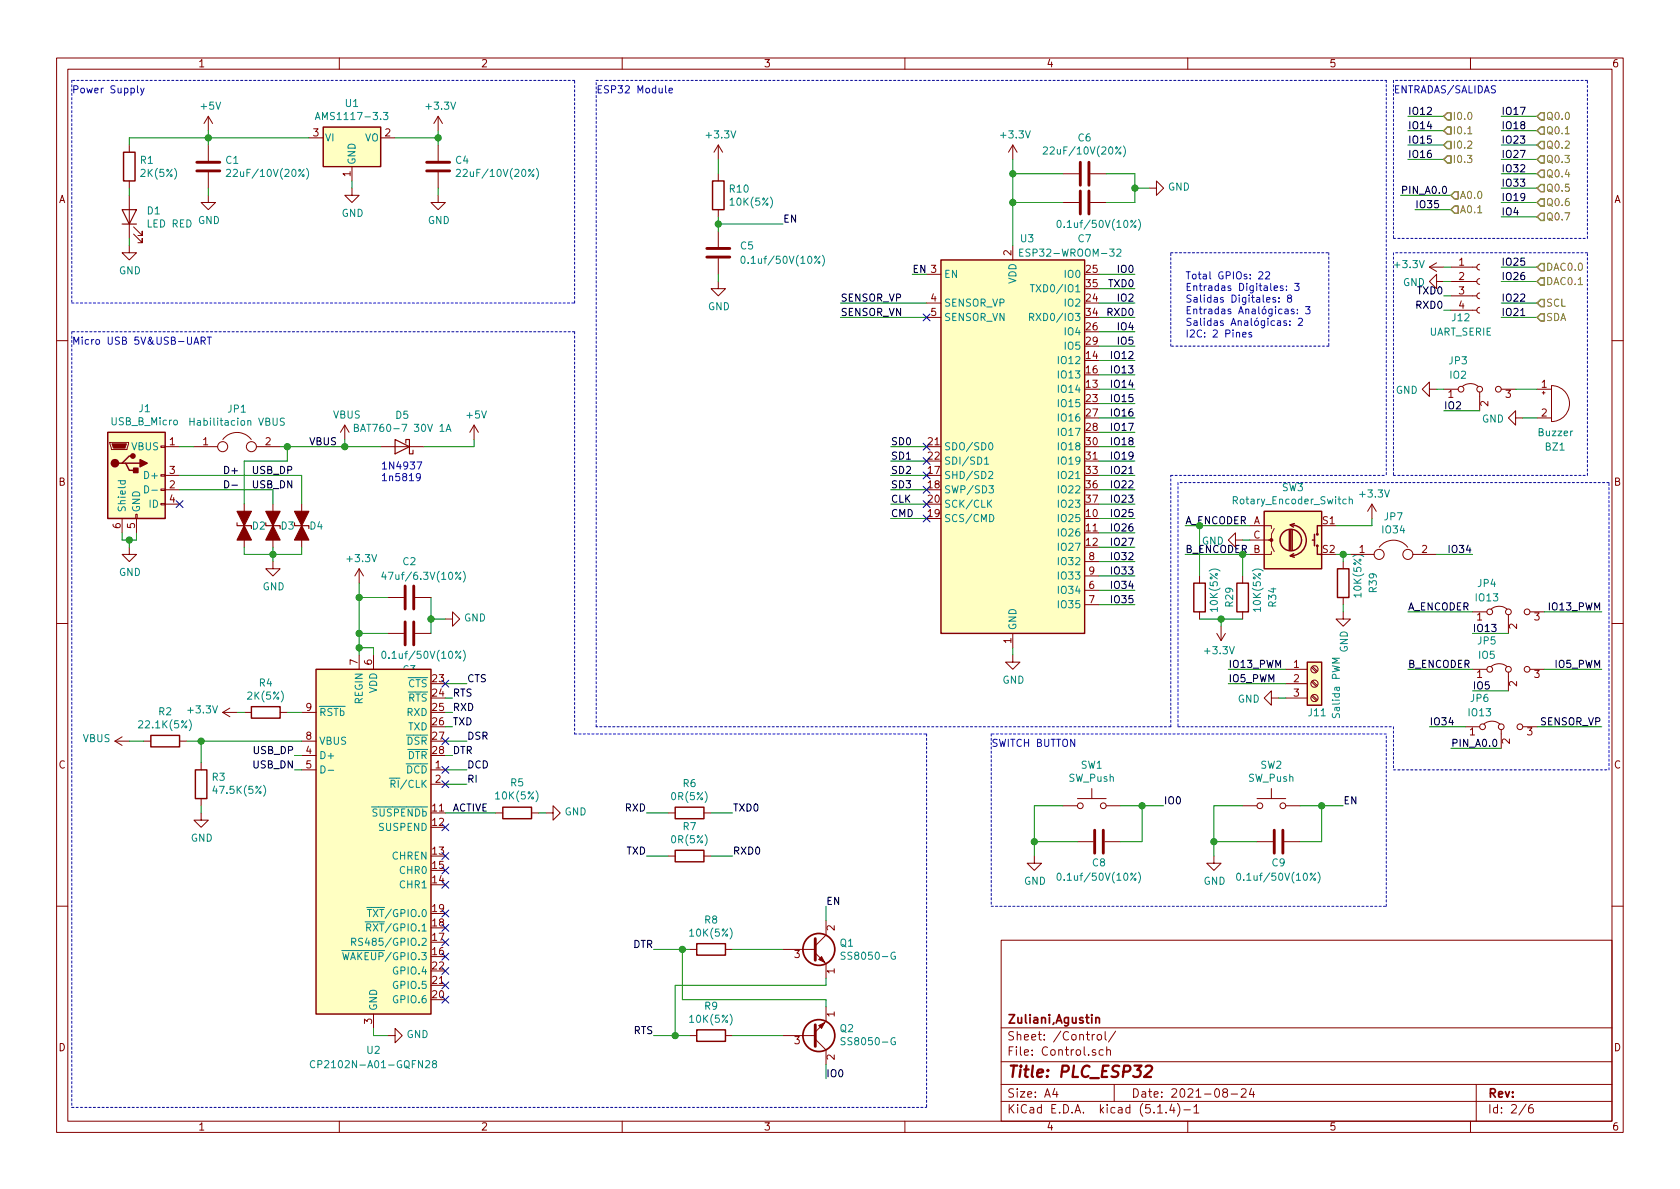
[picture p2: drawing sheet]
<svg xmlns="http://www.w3.org/2000/svg" width="297mm" height="210mm" viewBox="0 0 297 210" stroke-linecap="round" stroke-linejoin="round" font-family="sans-serif">
<g fill="none" stroke="#840000" stroke-width=".18">
<path d="M10 10.3h277v189.9h-277zM12 12.2h273v186.1h-273zM60 10.3v1.9M110 10.3v1.9M160 10.3v1.9M210 10.3v1.9M260 10.3v1.9M22.9 25.6v1.3M22.9 32v1.3M22.9 34.5v7.7M36.8 34.5v1.3h1.3l-1.3 1.3-1.2-1.3h1.2M36.8 20.6v2.5"/>
<path d="M36.8 25.6v2.8M36.8 30.5v2.8M36.8 20.6l-.7 1.2M36.8 20.6l.8 1.2M54.6 24.4h2.5M62.2 33.3v1.2h1.3l-1.3 1.3-1.2-1.3h1.2M62.2 29.5v2.5M67.3 24.4h2.5M77.5 34.5v1.3h1.2l-1.2 1.3-1.3-1.3h1.3M77.5 20.6l-.8 1.2M77.5 20.6v2.5M77.5 25.6v2.8"/>
<path d="M77.5 30.5v2.8M77.5 20.6l.7 1.2M127 25.6l-.8 1.3M127 25.6v2.6M127 30.7v1.3M127 37.1v1.2M127 25.6l.8 1.3M179.1 25.6l-.8 1.3M179.1 25.6v2.6M179.1 25.6l.7 1.3M188 30.7h2.8M188 35.8h2.8"/>
<path d="M192.8 30.7h2.8M192.8 35.8h2.8M203.2 33.3h1.3v-1.3l1.2 1.3-1.2 1.2v-1.2M22.9 43.4v1.3h1.2l-1.2 1.3-1.3-1.3h1.3M23.6 41.4l1.5 1.5v-.7v.7h-.7M23.6 40.1l1.5 1.6v-.8v.8h-.7M127 49.8v1.2h1.3l-1.3 1.3-1.3-1.3h1.3M127 40.9v2.8M127 45.7v2.8M163.8 48.5h2.6M163.8 53.6h2.6M163.8 56.1h2.6"/>
<path d="M179.1 43.4v2.6M252.7 47.2h2.6M252.7 47.2l1.3 .8M254 49.8v-1.3l-1.3 1.3 1.3 1.2v-1.2h1.3M254 46.5l-1.3 .7M256.5 54.9h4.6M256.5 52.3h4.6M256.5 49.8h4.6M256.5 47.2h4.6M261.6 54.4l-.3 .1-.2 .3 .1 .4 .4 .2M261.6 51.8l-.3 .1-.2 .3 .1 .4 .4 .2M261.6 49.3l-.3 .1-.2 .3 .1 .4 .4 .2"/>
<path d="M261.6 46.7l-.3 .1-.2 .4 .1 .3 .4 .2M10 60.2h2M19.4 78.2h3.3v.3l-.2 1h-2.8zM28.4 78.9h.8v.2h-.8zM29.2 79h2.5M34.3 79h4.2M39.4 77.7a3.2 3.2 0 0 1 5 0M45.3 79h4.2M61 75.2l-.8 1.2M61 75.2v2.5M61 75.2l.7 1.2M67.3 79h7.6"/>
<path d="M83.8 75.2l-.7 1.2M83.8 75.2v2.5M83.8 75.2l.8 1.2M252.7 68.8v-1.2l-1.2 1.2 1.2 1.3v-1.3h1.3M255.3 68.8h2.5M258.6 68.3a2.26 2.26 0 0 1 2.8 0M261.6 69.3v3.3M265.4 68.8h2.6M268 73.9v-1.3l-1.3 1.3 1.3 1.3v-1.3h1.2M271.8 68.8h2.5M271.8 73.9h2.5M272.7 69.5h.5"/>
<path d="M272.9 69.2v.5M274.3 68.2a3.2 3.2 0 0 1 3.2 3.2 3.2 3.2 0 0 1-3.2 3.1zM285 60.2h2M21.6 91.7v2.5M22.9 96.8v1.2h1.2l-1.2 1.3-1.3-1.3h1.3M24 90.9h.3v.8h-.3zM24.1 91.7v2.5M28.4 89h.8v.3h-.8zM28.4 86.5h.8v.2h-.8zM28.4 83.9h.8v.3h-.8zM29.2 86.6h2.5M29.2 84.1h2.5"/>
<path d="M29.2 89.1h2.5M43.2 89.1v7.7M48.3 99.3v1.3h1.2l-1.2 1.2-1.3-1.2h1.3M48.3 89.1v7.7M53.3 89.1v7.7M191.8 99.3h2.5M218.4 95.5v-1.3l-1.2 1.3 1.2 1.3v-1.3h1.3M221 93h3.8v.5M221 95.5h3.8v1l.5 1M224.8 97.5v.5h-3.8M225.3 93.5l-.5 1v1h-.5M237.5 99.3v1.3"/>
<path d="M238.8 98h4.2M242.6 89.1l-.8 1.3M242.6 89.1v2.6M242.6 89.1l.7 1.3M243.9 96.8a3.2 3.2 0 0 1 5 0M249.8 98h4.2M10 110.3h2M63.5 100.6l-.8 1.2M63.5 100.6v2.5M63.5 115.8v2.6M63.5 100.6l.8 1.2M66 115.8v2.6"/>
<path d="M68.6 112h2.8M68.6 105.7h2.8M73.4 112h2.8M73.4 105.7h2.8M78.7 109.5h1.3v-1.3l1.3 1.3-1.3 1.2v-1.2M179.1 115.8v1.3h1.2l-1.2 1.3-1.3-1.3h1.3M179.1 112v2.5M191.8 104.4h2.5M191.8 106.9h2.5M191.8 101.8h2.5M212.1 101.8v1.3M212.1 108.2v1.3"/>
<path d="M215.1 112l.8 1.3M215.9 110.7v2.6M216.7 112l-.8 1.3M219.7 101.8v1.3M219.7 108.2v1.3M227.3 118.4h3.8M231.9 118l.8 .9M232.1 117.9l.8 .8M237.5 108.2v1.3h1.3l-1.3 1.2-1.3-1.2h1.3M237.5 105.7v1.2M260.3 118.4h2.6M260.3 108.2h2.6"/>
<path d="M263.7 117.9a2.26 2.26 0 0 1 2.7 0M263.7 107.7a2.26 2.26 0 0 1 2.7 0M266.7 108.7v3.3M266.7 118.9v3.3M270.5 118.4h2.5M270.5 108.2h2.5M285 110.3h2M20.3 131.1l1.3 .7M20.3 131.1h2.6M21.6 130.3l-1.3 .8M25.4 131.1h1.3M31.7 131.1h1.3"/>
<path d="M35.6 134.9v1.2M39.4 126l1.2 .7M39.4 126h2.5M40.6 125.2l-1.2 .8M43.2 126h1.2M49.5 126h1.3M53.3 126h2.6M53.3 131.1h2.6M53.3 136.1h2.6M53.3 133.6h2.6M76.2 136.1h2.5M76.2 138.7h2.5"/>
<path d="M193 139.4v1.8M224.8 123.4v-1.2l-1.3 1.2 1.3 1.3v-1.3h1.3M224.8 139.4v1.8M227.3 120.9h3.8M227.3 123.4h3.8M231.9 123.1l.8 .8M231.9 120.6l.8 .8M232.1 122.9l.8 .9M232.1 120.4l.8 .8M259.1 128.5h2.5M262.4 128a2.26 2.26 0 0 1 2.8 0M265.4 129v3.3"/>
<path d="M269.2 128.5h2.6M35.6 143.8v1.2h1.2l-1.2 1.3-1.3-1.3h1.3M35.6 141.2v1.3M87.6 143.8h1.3M94 143.8h1.2M96.5 143.8h1.3v-1.3l1.3 1.3-1.3 1.2v-1.2M118.1 143.8h1.3M118.1 151.4h1.3M124.5 143.8h1.2M124.5 151.4h1.2M182.9 151.4v1.2h1.2l-1.2 1.3-1.3-1.3h1.3M188 142.5h2.5"/>
<path d="M190.5 148.8h2.8M190.5 141.2h5.1M195.3 148.8h2.8M195.6 142.5h2.5M214.6 151.4v1.2h1.3l-1.3 1.3-1.2-1.3h1.2M219.7 142.5h2.5M222.2 148.8h2.8M222.2 141.2h5.1M227.1 148.8h2.8M227.3 142.5h2.6M10 160.2h2M66 179.3v2.6"/>
<path d="M121.9 167.9h1.3M128.3 167.9h1.2M138.4 167.9h5.7M144.1 168.5l1.9 1.9v2.6M146 162.8v2.5l-1.9 2M146 178v2.6l-1.9 1.9M177 166.3h108v32h-108zM285 160.2h2M60 198.3v1.9M68.6 183.1h1.2v-1.2l1.3 1.2-1.3 1.3v-1.3M110 198.3v1.9M121.9 183.1h1.3"/>
<path d="M128.3 183.1h1.2M138.4 183.1h5.7M144.1 183.8l1.9 1.9v2.5M160 198.3v1.9M177 194.8h108M177 191.8h108M177 187.8h108M177 181.8h108M186.5 192.5l-.4 1h1M186.8 193v1M193.5 182.9l-.4 .3M193.7 185.7a.37 .37 0 0 0-.6 .1l.1 .2 .5 .2 .1 .1-.3 .3-.4-.1"/>
<path d="M194.1 183.1l.2-.2 .4 .2v.7l-.2 .1-.4-.1zM195 185.7l-.4-.1-.3 .3 .1 .6 .2 .1 .4-.1M195.4 182.4v1.3l.2 .2M195.7 185.7h.1a.37 .37 0 0 1 .5 .1v.8M195.7 185.1v1.5M197 191.8v3M197.3 182.3l-1.3 2M204.7 196.8h.8M206.2 196.7v.1M207.2 195.2l-.4 1.1h.9M207.5 195.8v1M208.2 195.1a1.71 1.71 0 0 1 0 2.3"/>
<path d="M209.3 196.3h1.2M210 198.3v1.9M211.1 195.8l.4-.5v1.5M211.1 196.8h.9M216.5 193.2l-.3-.3 .1-.2a.48 .48 0 0 1 .6-.1l.1 .2-.1 .3-.6 .1a.48 .48 0 0 0 0 .7l.2 .1 .5-.1v-.4l-.2-.3M217.7 193.5h1.1M219.5 192.7l.2-.2h.3l.3 .2v.3v.2l-.9 .8h.9M221.3 192.5l-.4 1h.9M221.6 193v1M260 198.3v1.9M261 191.8v6.5M269.8 195.2l-1.2 2"/>
<path d="M271 195.3a.62 .62 0 0 0-.7 .7v.7l.3 .1 .4-.1 .1-.5-.1-.2-.4-.1-.3 .3"/>
<circle cx="39.4" cy="79" r=".89"/>
<circle cx="44.4" cy="79" r=".89"/>
<circle cx="258.3" cy="68.8" r=".51"/>
<circle cx="261.6" cy="68.8" r=".51"/>
<circle cx="264.9" cy="68.8" r=".51"/>
<circle cx="243.8" cy="98" r=".89"/>
<circle cx="248.9" cy="98" r=".89"/>
<circle cx="232.4" cy="118.4" r=".63"/>
<circle cx="263.4" cy="118.4" r=".51"/>
<circle cx="263.4" cy="108.2" r=".51"/>
<circle cx="266.7" cy="108.2" r=".51"/>
<circle cx="266.7" cy="118.4" r=".51"/>
<circle cx="270" cy="108.2" r=".51"/>
<circle cx="270" cy="118.4" r=".51"/>
<circle cx="232.4" cy="123.4" r=".63"/>
<circle cx="232.4" cy="120.9" r=".63"/>
<circle cx="262.1" cy="128.5" r=".51"/>
<circle cx="265.4" cy="128.5" r=".51"/>
<circle cx="268.7" cy="128.5" r=".51"/>
<circle cx="191" cy="142.5" r=".51"/>
<circle cx="195.1" cy="142.5" r=".51"/>
<circle cx="222.8" cy="142.5" r=".51"/>
<circle cx="226.8" cy="142.5" r=".51"/>
</g>
<path d="M202.6 188.6l.3-.2h.5a.46 .46 0 0 1 .3 .6l-.2 .3-1.2 1.1h1.2" fill="none" stroke="#840000" stroke-width=".41"/>
<g fill="none" stroke="#840000" stroke-width=".3">
<path d="M193.8 179.9v1M193.8 180.1l.2-.2 .3 .1 .1 .9"/>
<circle cx="144.8" cy="167.9" r="2.82"/>
<circle cx="144.8" cy="183.1" r="2.82"/>
</g>
<g fill="#ffffc2" stroke="#ffffc2" stroke-width=".18">
<path d="M19 76.4h10.2v15.3h-10.2z"/>
<path d="M166.4 46h25.4v66h-25.4z"/>
<path d="M57.1 22.5h10.2v7h-10.2z"/>
<path d="M55.9 118.4h20.3v60.9h-20.3z"/>
<path d="M223.5 90.4h10.2v10.2h-10.2z"/>
<path d="M231.1 117.1h2.6v7.6h-2.6z"/>
</g>
<g fill="none" stroke="#840000" stroke-width=".25">
<path d="M21.8 26.9h2.1v5.1h-2.1zM57.1 22.5h10.2v7h-10.2zM126 32h2v5.1h-2zM166.4 46h25.4v66h-25.4zM19 76.4h10.2v15.3h-10.2zM21.6 81.9h.6l.7 1.3h1.2M22.2 81.9h2.6M23.5 80.6h-.6l-1.3 1.3h-.6M223.5 90.4h10.2v10.2h-10.2zM228 93.7v3.6M228.2 92.8a2.74 2.74 0 0 1 2.8 2.7 2.74 2.74 0 0 1-2.8 2.8M228.2 93.7v3.6"/>
<path d="M228.5 93.7v3.6M228.7 97.9l-.6 .4 .8 .2M228.9 92.6l-.8 .2 .6 .4M232 95.5h.4M232.4 94.5v2M232.9 96.5v1.5h.8M233.7 93h-.8v1.5M55.9 118.4h20.3v60.9h-20.3zM211.1 103.1h2v5.1h-2zM218.7 103.1h2v5.1h-2zM231.1 117.1h2.6v7.6h-2.6zM236.5 100.6h2v5.1h-2z"/>
<path d="M26.7 130h5v2.1h-5zM34.5 136.1h2.1v5.1h-2.1zM44.4 125h5.1v2h-5.1zM88.9 142.7h5.1v2.1h-5.1zM119.4 142.7h5.1v2.1h-5.1zM119.4 150.4h5.1v2h-5.1zM123.2 166.9h5.1v2h-5.1zM123.2 182.1h5.1v2h-5.1z"/>
<circle cx="228.2" cy="95.5" r="1.9"/>
<circle cx="232.9" cy="94.5" r=".13"/>
<circle cx="232.9" cy="96.5" r=".13"/>
</g>
<g fill="#840000" stroke="#840000" stroke-width=".25">
<path d="M23.6 82.8h.8v.8h-.8z"/>
<path d="M24.8 81.3l1.2 .6-1.2 .6z"/>
<circle cx="20.3" cy="81.9" r=".63"/>
<circle cx="23.5" cy="80.6" r=".38"/>
</g>
<g fill="#840000" stroke="#840000" stroke-width=".18">
<path d="M19.8 78.5h2.6l-.3 .7h-2z"/>
<path d="M144.8 169.7l.5-.5 .5 1z"/>
<path d="M144.8 181.4l1-.6-.5 1.1z"/>
<circle cx="224.8" cy="95.5" r=".25"/>
</g>
<g fill="none" stroke="#008484" stroke-width=".18">
<path d="M67.8 19.9h.8l-.5 .5 .4 .1 .1 .4-.3 .3-.5-.2M40.1 30.1l.4-.2 .3 .4-.1 .2-.7 .7h.8M54.2 29.8a1.47 1.47 0 0 1 0 1.9M55.8 21.2l.4-1.3 .4 1.3M55.9 20.8h.6M80.7 30.1l.5-.2 .2 .4v.2l-.8 .7h.8M94.8 29.8a1.47 1.47 0 0 1 0 1.9M184.5 26.1l.5-.1 .2 .3-.1 .2-.7 .7h.8M187 39.1l.2-.1a.69 .69 0 0 1 .4 .6 .69 .69 0 0 1-.4 .6l-.3-.2v-.3zM198.6 25.8a1.47 1.47 0 0 1 0 1.9M200.6 39.9h.2v.3h-.2zM200.9 39l-1 1.2"/>
<path d="M201.3 38.8a1.47 1.47 0 0 1 0 1.9M131.2 45.4l.1-.1a.69 .69 0 0 1 .4 .6 .69 .69 0 0 1-.4 .7 .83 .83 0 0 1-.1-1.2zM144.7 46.3h.2v.2h-.2zM145 45.3l-1 1.3M145.4 45.1a1.47 1.47 0 0 1 0 2M180.3 44.6h.4M180.9 44h-.6v1.3h.6M182 56.1l.7-.1 .1-.2-.1-.3-.2-.1h-.5v1.3M182.2 50.3h.7M182.3 56.1l.5 .6M182.5 50.3v1.3M197.5 44.2l.5-.2 .2 .4-.1 .2-.7 .7h.8"/>
<path d="M33.6 73.9v1.3M33.6 74.5h.7M50.3 74l-.5-.1-.2 .2 .1 .4 .5 .2 .1 .3-.3 .2h-.4M62.7 75.6h.5l.1-.2v-.2l-.6-.2v1.3h.4l.2-.1 .1-.3-.3-.3M78.9 76.3l.4-1.3 .4 1.3M79 75.9h.6M174.9 78.4l.2-.1a.67 .67 0 0 1 .5 .6 .67 .67 0 0 1-.5 .6l-.2-.2-.1-.2zM20.9 85h1.2M21.4 85l-.1 .4 .2 .2 .6-.1v-.5M25.6 85.9a.64 .64 0 0 1 .7 .6 .64 .64 0 0 1-.7 .7zM26.8 86.7h1M174.1 81.2l.3-.4v1.3"/>
<path d="M174.1 82.1h.7M174.8 83.5l.5-.1 .2 .3-.7 .9h.7M174.8 89l.5 .7M174.9 85.9h.7l-.4 .5 .4 .1-.1 .6-.4 .1-.2-.2M175 91a.64 .64 0 0 1 .7 .6 .64 .64 0 0 1-.7 .6zM175.3 88.4l-.7 .8M238 88.3h-.3l-.3 .2 .1 .5h.5M238.6 88.4l.2-.1h.2l.1 .8M238.6 87.8v1.3M67.6 115.3l.2-.1a.69 .69 0 0 1 .4 .6 .69 .69 0 0 1-.4 .6l-.2-.2-.1-.3zM67.8 101.1l-.3 .9h.8M81.2 116.1h.2v.3h-.2z"/>
<path d="M81.2 102.2h.2v.2h-.2zM81.5 115.2l-1 1.2M81.5 101.2l-1 1.3M81.9 115a1.47 1.47 0 0 1 0 1.9M81.9 101a1.47 1.47 0 0 1 0 1.9M236.8 116.4h-1.2l.9 .4-.9 .4h1.2M56.7 135.4a.64 .64 0 0 1 .8 .7 .64 .64 0 0 1-.8 .6zM58 136.2h1M68.8 137.6h1.3M69.1 138.6h.6l.1-.5-.2-.1h-.5v1.2M187 154.5l.2-.1a.69 .69 0 0 1 .4 .6 .69 .69 0 0 1-.4 .7l-.3-.3v-.2zM200.6 155.4h.2v.2h-.2z"/>
<path d="M200.9 154.4l-1 1.3M201.3 154.2a1.47 1.47 0 0 1 0 2M218.8 154.5l.1-.1a.69 .69 0 0 1 .5 .6 .69 .69 0 0 1-.5 .7l-.2-.3-.1-.2zM232.3 155.4h.2v.2h-.2zM232.6 154.4l-1 1.3M233 154.2a1.4 1.4 0 0 1 0 2M60.4 168.1h1.5M60.6 168.4l.3 1.3 .2-.9 .3 .9 .3-1.3M62.2 166.6l.6-.1 .1-.2-.1-.3-.1-.1h-.5v1.3M62.5 166.6l.4 .6M64.1 166l-.5-.1-.2 .1 .1 .5 .6 .2v.2l-.2 .3-.5-.1M64.5 163h1.3"/>
<path d="M64.8 164h.7v-.5l-.2-.1h-.5v1.2M64.8 160.5h1M64.9 160.8h.8M65.2 164l.4 .6M65.3 160.8v1.3M149.4 168.4h-.5l-.1 .1-.1 .2 .1 .2 .5 .2 .1 .3-.2 .2h-.5M158.2 168.4a.59 .59 0 0 0-.7 .6 .59 .59 0 0 0 .7 .6l.1-.5h-.2M55.7 187.7a.6 .6 0 0 0-.9 .4 .6 .6 0 0 0 .6 .7l.3-.1M76.7 188.1l-.2-.3 .2-.3h.2l.3 .3-.1 .2-.5 .2-.1 .1v.3l.2 .2h.4l.1-.2v-.3l-.3-.2M149.4 183.6l-.5-.1-.1 .1-.1 .2 .1 .2 .5 .2 .1 .3-.2 .3-.5-.1M158.2 183.6a.59 .59 0 0 0-.7 .5 .59 .59 0 0 0 .7 .6l.1-.5h-.2"/>
</g>
<g fill="none" stroke="#840000" stroke-width=".51">
<path d="M34.8 30.2h4.1M34.8 28.7h4.1M75.4 30.2h4.1M75.4 28.7h4.1M191 28.7v4.1M191 33.8v4M192.5 28.7v4.1M192.5 33.8v4M125 45.5h4M125 43.9h4M71.6 103.6v4.1M71.6 110v4"/>
<path d="M73.2 103.6v4.1M73.2 110v4M193.5 146.8v4.1M195.1 146.8v4.1M225.3 146.8v4.1M226.8 146.8v4.1"/>
</g>
<path d="M21.6 37.1h2.5l-1.2 2.5zM21.6 39.6h2.5M69.8 77.7l2.6 1.3-2.6 1.3zM71.8 78.4v-.7h.6v2.6h.6v-.7M41.9 92.5v.5h2.5v.5M47 92.5v.5h2.5v.5M52.1 92.5v.5h2.5v.5" fill="none" stroke="#840000" stroke-width=".2"/>
<g fill="#840000" stroke="#840000" stroke-width=".51">
<path d="M144.1 166v3.8z"/>
<path d="M144.1 181.2v3.8z"/>
</g>
<g fill="#840000" stroke="#840000" stroke-width=".2">
<path d="M52.1 90.4h2.5l-1.3 2.6z"/>
<path d="M53.3 93l1.3 2.5h-2.5z"/>
<path d="M47 90.4h2.5l-1.2 2.6z"/>
<path d="M48.3 93l1.2 2.5h-2.5z"/>
<path d="M41.9 90.4h2.5l-1.2 2.6z"/>
<path d="M43.2 93l1.2 2.5h-2.5z"/>
</g>
<g fill="none" stroke="#0000c2" stroke-width=".18" stroke-dasharray=".4 .4">
<path d="M12.7 14.2v39.4M101.6 14.2h-88.9M105.4 14.2h139.7M245.1 14.2v69.9M246.4 14.2v28M280.7 14.2h-34.3M12.7 58.7v137.1M12.7 53.6h88.9M101.6 53.6v-39.4M101.6 58.7h-88.9M101.6 58.7v71.1M207 44.7h27.9"/>
<path d="M234.9 44.7v16.5M246.4 42.2h34.3M246.4 44.7v39.4M280.7 42.2v-28M280.7 44.7h-34.3M207 61.2v-16.5M234.9 61.2h-27.9M207 84.1h38.1M208.3 85.3v43.2M246.4 84.1h34.3M280.7 84.1v-39.4M284.5 85.3h-76.2"/>
<path d="M101.6 129.8h62.2M105.4 128.5v-114.3M163.8 129.8v66M175.3 129.8v30.5M207 128.5v-44.4M207 128.5h-101.6M208.3 128.5h38.1M245.1 129.8h-69.8M246.4 128.5v7.6M246.4 136.1h38.1M284.5 136.1v-50.8M175.3 160.3h69.8"/>
<path d="M245.1 160.3v-30.5M12.7 195.8h151.1"/>
</g>
<g fill="none" stroke="#008400" stroke-width=".18">
<path d="M22.9 33.3v1.2M36.8 23.1v2.5M36.8 33.3v1.2M54.6 24.4h-31.7v1.2M62.2 32v1.3M69.8 24.4h7.7M77.5 23.1v2.5M77.5 33.3v1.2M127 39.6h11.4M127 28.2v2.5M127 38.3v2.6M179.1 28.2v15.2"/>
<path d="M179.1 35.8h8.9M179.1 30.7h8.9M195.6 30.7h5.1v5.1h-5.1M200.7 33.3h2.5M247.6 34.5h8.9M248.9 20.6h6.4M248.9 23.1h6.4M248.9 25.6h6.4M248.9 28.2h6.4M250.2 37.1h6.3M265.4 35.8h6.4M265.4 30.7h6.4"/>
<path d="M265.4 33.3h6.4M265.4 38.3h6.4M265.4 20.6h6.4M265.4 23.1h6.4M265.4 25.6h6.4M265.4 28.2h6.4M22.9 42.2v1.2M127 48.5v1.3M148.6 56.1h15.2M148.6 53.6h15.2M194.3 56.1h6.4M194.3 53.6h6.4"/>
<path d="M194.3 58.7h6.4M194.3 51h6.4M194.3 48.5h6.4M255.3 47.2h1.2M255.3 49.8h1.2M255.3 54.9h1.2M255.3 52.3h1.2M265.4 56.1h6.4M265.4 53.6h6.4M265.4 47.2h6.4M265.4 49.8h6.4M31.7 79h2.6"/>
<path d="M49.5 79h17.8M50.8 79v2.5h-7.6v7.6M61 77.7v1.3M83.8 77.7v1.3h-8.9M157.5 79h6.3M194.3 79h6.4M194.3 68.8h6.4M194.3 76.4h6.4M194.3 73.9h6.4M194.3 71.4h6.4M194.3 66.3h6.4M194.3 63.7h6.4"/>
<path d="M194.3 61.2h6.4M254 68.8h1.3M255.3 72.6h6.3M268 68.8h3.8M269.2 73.9h2.6M21.6 94.2v1.3h2.5v-1.3M22.9 95.5v1.3M31.7 86.6h16.6v2.5M31.7 84.1h21.6v5M43.2 96.8v1.2h10.1v-1.2M48.3 96.8v2.5M157.5 91.7h6.3"/>
<path d="M157.5 89.1h6.3M157.5 86.6h6.3M157.5 84.1h6.3M157.5 81.5h6.3M194.3 94.2h6.4M194.3 91.7h6.4M194.3 89.1h6.4M194.3 86.6h6.4M194.3 84.1h6.4M194.3 81.5h6.4M194.3 99.3h6.4M194.3 96.8h6.4"/>
<path d="M209.5 98h10.2v3.8M219.7 95.5h1.3M221 93h-8.9v8.8M236.2 98h2.6M237.5 98v1.3M242.6 91.7v1.3h-6.4M254 98h6.3M63.5 103.1v12.7M63.5 114.5h2.5v1.3M63.5 112h5.1M63.5 105.7h5.1M76.2 105.7v6.3"/>
<path d="M76.2 109.5h2.5M179.1 114.5v1.3M194.3 104.4h6.4M194.3 106.9h6.4M194.3 101.8h6.4M212.1 109.5h7.6M215.9 109.5v1.2M217.2 118.4h10.1M237.5 106.9v1.3M248.9 118.4h11.4M248.9 108.2h11.4M260.3 112h6.4"/>
<path d="M273 118.4h10.2M273 108.2h10.2M22.9 131.1h2.5M33 131.1h20.3M35.6 131.1v3.8M41.9 126h1.3M50.8 126h2.5M52.1 136.1h1.2M52.1 133.6h1.2M78.7 131.1h3.8M78.7 138.7h3.8M78.7 136.1h3.8"/>
<path d="M78.7 120.9h3.8M78.7 128.5h1.3M78.7 126h1.3M78.7 123.4h1.3M78.7 133.6h1.3M217.2 120.9h10.1M226.1 123.4h1.2M252.7 128.5h6.4M256.5 132.3h8.9M260.3 122.2h6.4M271.8 128.5h11.4M35.6 142.5v1.3"/>
<path d="M78.7 143.8h8.9M95.2 143.8h1.3M114.3 143.8h3.8M114.3 151.4h3.8M125.7 143.8h3.8M125.7 151.4h3.8M182.9 148.8h7.6M188 142.5h-5.1v8.9M198.1 142.5h7.6M201.9 142.5v6.3h-3.8M214.6 148.8h7.6M219.7 142.5h-5.1v8.9"/>
<path d="M229.9 142.5h7.6M233.7 142.5v6.3h-3.8M115.6 167.9h6.3M120.6 167.9v8.9h25.4v1.2M129.5 167.9h8.9M146 160.3v2.5M146 173v1.2h-26.6v8.9M66 181.9v1.2h2.6M115.6 183.1h6.3M129.5 183.1h8.9M146 188.2v2.5"/>
</g>
<path d="M259.5 23.7h.7M261.3 37.6h.7M276.8 23.7h.7M279 50.3h.8" fill="none" stroke="#848400" stroke-width=".18"/>
<g fill="none" stroke="#848400" stroke-width=".25">
<path d="M255.9 19.9h.6v1.3h-.6l-.6-.6zM272.4 19.9h.6v1.3h-.6l-.6-.6zM255.9 27.6h.6v1.2h-.6l-.6-.6zM255.9 25h.6v1.3h-.6l-.6-.7zM255.9 22.5h.6v1.2h-.6l-.6-.6zM257.2 36.4h.6v1.3h-.6l-.7-.6zM257.2 33.9h.6v1.3h-.6l-.7-.7zM272.4 37.7h.6v1.3h-.6l-.6-.7zM272.4 22.5h.6v1.2h-.6l-.6-.6zM272.4 25h.6v1.3h-.6l-.6-.7zM272.4 27.6h.6v1.2h-.6l-.6-.6zM272.4 30.1h.6v1.3h-.6l-.6-.7z"/>
<path d="M272.4 32.6h.6v1.3h-.6l-.6-.6zM272.4 35.2h.6v1.2h-.6l-.6-.6zM272.4 46.6h.6v1.3h-.6l-.6-.7zM272.4 49.1h.6v1.3h-.6l-.6-.6zM272.4 55.5h.6v1.3h-.6l-.6-.7zM272.4 53h.6v1.2h-.6l-.6-.6z"/>
</g>
<path d="M268.9 55.8h.7M39.7 85a.64 .64 0 0 1 .8 .6 .64 .64 0 0 1-.8 .7zM41 85.8h1" fill="none" stroke="#000" stroke-width=".18"/>
<g fill="none" stroke="#0000c2" stroke-width=".18">
<path d="M24.3 15.2v1.1l.2 .1M24.9 15.6l.3 .8M25.5 15.6l-.5 1.1-.1 .2M117.7 15.2v1.1l.2 .1M118.3 16l.6-.1-.1-.3h-.3l-.2 .2 .1 .6h.4M36.7 59.6h.7M37 59.6v1.3M219.7 59.2l.6-.1v-.3h-.4l-.2 .1 .1 .7h.5M221.3 58.8h-.3l-.2 .1 .1 .2 .4 .2v.3h-.5M222.6 48.2l.4-.1 .3 .3-.8 .9h.8M223.8 48.2l.5-.1 .2 .3-.1 .2-.7 .7h.8M225.5 52.6h-.3l-.2 .2 .1 .2 .4 .1v.3h-.5"/>
<path d="M226.1 53.3v.1M226.1 52.6v.2M226.8 50.6l-.3-.1-.1 .2v.2l.4 .1v.3h-.4M227.5 51.3v.1M227.5 50.6v.1M227.5 56.8l-.3-.1-.2 .2v.2l.5 .1v.3h-.5M227.9 52.7l-.2-.1v-.3l.4-.1 .3 .2-.1 .2-.5 .2-.2 .2 .1 .3 .2 .1h.3l.2-.2v-.2l-.3-.3M228.1 57.4v.2M228.1 56.8v.1M228.8 54.7h-.3l-.2 .1 .1 .2 .4 .1v.3h-.5M228.9 50.1h.8l-.4 .5 .3 .1v.6l-.2 .1-.5-.1M229.4 55.4v.1"/>
<path d="M229.4 54.7v.1M229.6 56.4l.4-.1 .3 .3-.8 1h.8M230.8 54.2h.8l-.4 .5 .4 .1v.6l-.2 .1-.6-.1M34.3 60.9l.4-1.3 .4 1.3M34.4 60.5h.6M35.6 60.3l.6-.1 .1-.2-.1-.3-.2-.1h-.4v1.3M35.9 60.3l.4 .6M73.7 81.7h.9l-.6 1.3M74.3 84.3l-.2 .2h-.3l-.2-.2 .1-.4 .1-.2h.3l.2 .3a.97 .97 0 0 1-.2 1h-.4"/>
</g>
<g fill="#008400" stroke="#008400" stroke-width=".25">
<circle cx="63.5" cy="112" r=".51"/>
<circle cx="61" cy="79" r=".51"/>
<circle cx="76.2" cy="109.5" r=".51"/>
<circle cx="119.4" cy="183.1" r=".51"/>
<circle cx="237.5" cy="98" r=".51"/>
<circle cx="120.7" cy="167.9" r=".51"/>
<circle cx="77.5" cy="24.4" r=".51"/>
<circle cx="36.8" cy="24.4" r=".51"/>
<circle cx="48.3" cy="98" r=".51"/>
<circle cx="200.7" cy="33.3" r=".51"/>
<circle cx="22.9" cy="95.5" r=".51"/>
<circle cx="127" cy="39.6" r=".51"/>
<circle cx="63.5" cy="114.5" r=".51"/>
<circle cx="215.9" cy="109.5" r=".51"/>
<circle cx="50.8" cy="79" r=".51"/>
<circle cx="179.1" cy="35.8" r=".51"/>
<circle cx="35.6" cy="131.1" r=".51"/>
<circle cx="233.7" cy="142.5" r=".51"/>
<circle cx="63.5" cy="105.7" r=".51"/>
<circle cx="179.1" cy="30.7" r=".51"/>
<circle cx="214.6" cy="148.8" r=".51"/>
<circle cx="201.9" cy="142.5" r=".51"/>
<circle cx="182.9" cy="148.8" r=".51"/>
</g>
<g fill="none" stroke="#000084" stroke-width=".18">
<path d="M163.2 55.5l1.2 1.2M164.4 55.5l-1.2 1.2M163.2 78.4l1.2 1.2M164.4 78.4l-1.2 1.2M31.1 88.5l1.3 1.3M32.4 88.5l-1.3 1.3M163.2 80.9l1.2 1.2M163.2 83.5l1.2 1.2M163.2 86l1.2 1.2M163.2 91.1l1.2 1.2M163.2 88.5l1.2 1.3M164.4 80.9l-1.2 1.2"/>
<path d="M164.4 83.5l-1.2 1.2M164.4 86l-1.2 1.2M164.4 88.5l-1.2 1.3M164.4 91.1l-1.2 1.2M78.1 130.4l1.2 1.3M78.1 138.1l1.2 1.2M78.1 135.5l1.2 1.2M78.1 120.3l1.2 1.2M79.3 130.4l-1.2 1.3M79.3 138.1l-1.2 1.2M79.3 135.5l-1.2 1.2M79.3 120.3l-1.2 1.2"/>
<path d="M78.1 153.3l1.2 1.2M78.1 155.8l1.2 1.3M78.1 150.8l1.2 1.2M78.1 145.7l1.2 1.2M79.3 153.3l-1.2 1.2M79.3 155.8l-1.2 1.3M79.3 150.8l-1.2 1.2M79.3 145.7l-1.2 1.2M78.1 163.5l1.2 1.2M78.1 166l1.2 1.2M78.1 160.9l1.2 1.2M78.1 171.1l1.2 1.2"/>
<path d="M78.1 173.6l1.2 1.2M78.1 176.2l1.2 1.2M78.1 168.5l1.2 1.3M79.3 163.5l-1.2 1.2M79.3 166l-1.2 1.2M79.3 160.9l-1.2 1.2M79.3 171.1l-1.2 1.2M79.3 173.6l-1.2 1.2M79.3 176.2l-1.2 1.2M79.3 168.5l-1.2 1.3"/>
</g>
<text font-size="2.8" fill="#840000" x="178" y="190.5">Title: PLC_ESP32</text>
<g font-size="2.1" fill="#840000">
<text x="178" y="184">Sheet: /Control/</text>
<text x="178" y="181">Zuliani,Agustin</text>
<text x="178" y="186.7">File: Control.sch</text>
<text x="178" y="196.9">KiCad E.D.A. kicad (5.1.4)-1</text>
<text x="178" y="194.1">Size: A4</text>
<text x="200" y="194.1">Date: 2021-08-24</text>
<text x="263" y="194.1">Rev:</text>
<text x="263" y="196.9">Id: 2/6</text>
</g>
<g font-size="1.8" fill="#840000">
<text x="35" y="11.9">1</text>
<text x="85" y="11.9">2</text>
<text x="135" y="11.9">3</text>
<text x="185" y="11.9">4</text>
<text x="235" y="11.9">5</text>
<text x="285" y="11.9">6</text>
<text x="55.4" y="24.1">3</text>
<text x="68.1" y="24.1">2</text>
<text x="10.4" y="35.9">A</text>
<text x="62" y="31.2" transform="rotate(-90 62 31.2)">1</text>
<text x="285.4" y="35.9">A</text>
<text x="178.8" y="45.2" transform="rotate(-90 178.8 45.2)">2</text>
<text x="258" y="47">1</text>
<text x="164.6" y="53.3">4</text>
<text x="192.1" y="53.3">24</text>
<text x="192.1" y="48.3">25</text>
<text x="192.1" y="50.8">35</text>
<text x="258" y="49.5">2</text>
<text x="258" y="52.1">3</text>
<text x="164.6" y="55.9">5</text>
<text x="192.1" y="58.4">26</text>
<text x="192.1" y="55.9">34</text>
<text x="258" y="54.6">4</text>
<text x="192.1" y="63.5">14</text>
<text x="192.1" y="61">29</text>
<text x="192.1" y="68.6">13</text>
<text x="192.1" y="66">16</text>
<text x="192.1" y="71.1">23</text>
<text x="256.1" y="70.4">1</text>
<text x="263.1" y="71.9" transform="rotate(-90 263.1 71.9)">2</text>
<text x="266.2" y="70.4">3</text>
<text x="272.6" y="68.6">1</text>
<text x="192.1" y="73.7">27</text>
<text x="192.1" y="76.2">28</text>
<text x="272.6" y="73.7">2</text>
<text x="30" y="78.7">1</text>
<text x="30" y="83.8">3</text>
<text x="35.9" y="78.7">1</text>
<text x="46.9" y="78.7">2</text>
<text x="164.1" y="83.8">17</text>
<text x="164.1" y="78.7">21</text>
<text x="164.1" y="81.3">22</text>
<text x="192.1" y="78.7">30</text>
<text x="192.1" y="81.3">31</text>
<text x="192.1" y="83.8">33</text>
<text x="10.4" y="85.9">B</text>
<text x="30" y="86.4">2</text>
<text x="30" y="88.9">4</text>
<text x="164.1" y="86.4">18</text>
<text x="164.1" y="88.9">20</text>
<text x="192.1" y="86.4">36</text>
<text x="192.1" y="88.9">37</text>
<text x="285.4" y="85.9">B</text>
<text x="21.3" y="93.4" transform="rotate(-90 21.3 93.4)">6</text>
<text x="23.9" y="93.4" transform="rotate(-90 23.9 93.4)">5</text>
<text x="164.1" y="91.4">19</text>
<text x="192.1" y="91.4">10</text>
<text x="192.1" y="94">11</text>
<text x="221.6" y="95.2">C</text>
<text x="233.9" y="92.7">S1</text>
<text x="192.1" y="96.5">12</text>
<text x="192.6" y="99.1">8</text>
<text x="192.6" y="101.6">9</text>
<text x="233.9" y="97.8">S2</text>
<text x="240.4" y="97.8">1</text>
<text x="251.4" y="97.8">2</text>
<text x="192.6" y="104.1">6</text>
<text x="192.6" y="106.7">7</text>
<text x="178.8" y="113.8" transform="rotate(-90 178.8 113.8)">1</text>
<text x="261.1" y="109.7">1</text>
<text x="268.2" y="111.2" transform="rotate(-90 268.2 111.2)">2</text>
<text x="271.3" y="109.7">3</text>
<text x="63.2" y="117.6" transform="rotate(-90 63.2 117.6)">7</text>
<text x="65.8" y="117.6" transform="rotate(-90 65.8 117.6)">6</text>
<text x="228.8" y="118.1">1</text>
<text x="261.1" y="119.9">1</text>
<text x="271.3" y="119.9">3</text>
<text x="54.1" y="125.7">9</text>
<text x="76.5" y="120.6">23</text>
<text x="76.5" y="123.2">24</text>
<text x="76.5" y="125.7">25</text>
<text x="228.8" y="120.6">2</text>
<text x="228.8" y="123.2">3</text>
<text x="268.2" y="121.4" transform="rotate(-90 268.2 121.4)">2</text>
<text x="54.1" y="130.8">8</text>
<text x="76.5" y="128.3">26</text>
<text x="76.5" y="130.8">27</text>
<text x="259.9" y="130">1</text>
<text x="267" y="131.5" transform="rotate(-90 267 131.5)">2</text>
<text x="270" y="130">3</text>
<text x="10.4" y="135.9">C</text>
<text x="54.1" y="133.3">4</text>
<text x="54.1" y="135.9">5</text>
<text x="76.5" y="133.3">28</text>
<text x="77" y="135.9">1</text>
<text x="285.4" y="135.9">C</text>
<text x="76.5" y="143.5">11</text>
<text x="77" y="138.4">2</text>
<text x="76.5" y="146">12</text>
<text x="76.5" y="151.1">13</text>
<text x="76.5" y="153.7">15</text>
<text x="76.5" y="156.2">14</text>
<text x="76.5" y="161.3">19</text>
<text x="76.5" y="166.4">17</text>
<text x="76.5" y="163.8">18</text>
<text x="147.6" y="164.6" transform="rotate(-90 147.6 164.6)">2</text>
<text x="76.5" y="168.9">16</text>
<text x="76.5" y="174">21</text>
<text x="76.5" y="171.4">22</text>
<text x="140.5" y="169.4">3</text>
<text x="147.6" y="172.2" transform="rotate(-90 147.6 172.2)">1</text>
<text x="76.5" y="176.5">20</text>
<text x="147.6" y="179.8" transform="rotate(-90 147.6 179.8)">1</text>
<text x="10.4" y="185.9">D</text>
<text x="65.8" y="181.1" transform="rotate(-90 65.8 181.1)">3</text>
<text x="140.5" y="184.7">3</text>
<text x="285.4" y="185.9">D</text>
<text x="147.6" y="187.4" transform="rotate(-90 147.6 187.4)">2</text>
<text x="35" y="199.9">1</text>
<text x="85" y="199.9">2</text>
<text x="135" y="199.9">3</text>
<text x="185" y="199.9">4</text>
<text x="235" y="199.9">5</text>
<text x="285" y="199.9">6</text>
</g>
<g font-size="1.8" fill="#0000c2">
<text x="12.7" y="16.5">Power Supply</text>
<text x="105.4" y="16.5">ESP32 Module</text>
<text x="246.4" y="16.5">ENTRADAS/SALIDAS</text>
<text x="209.5" y="49.4">Total GPIOs: 22</text>
<text x="209.5" y="51.5">Entradas Digitales: 3</text>
<text x="209.5" y="53.5">Salidas Digitales: 8</text>
<text x="209.5" y="55.6">Entradas Analógicas: 3</text>
<text x="209.5" y="57.6">Salidas Analógicas: 2</text>
<text x="209.5" y="59.7">I2C: 2 Pines</text>
<text x="12.7" y="61">Micro USB 5V&amp;USB-UART</text>
<text x="67.3" y="83">1N4937</text>
<text x="67.3" y="85.1">1n5819</text>
<text x="175.3" y="132.1">SWITCH BUTTON</text>
</g>
<g font-size="1.8" fill="#008484">
<text x="35.6" y="19.4">+5V</text>
<text x="56.8" y="21.2">AMS1117-3.3</text>
<text x="61.1" y="18.9">U1</text>
<text x="75.5" y="19.4">+3.3V</text>
<text x="24.8" y="29">R1</text>
<text x="40" y="29">C1</text>
<text x="57.4" y="25">VI</text>
<text x="62.9" y="29.2" transform="rotate(-90 62.9 29.2)">GND</text>
<text x="64.5" y="25">VO</text>
<text x="80.6" y="29">C4</text>
<text x="125" y="24.5">+3.3V</text>
<text x="177.1" y="24.5">+3.3V</text>
<text x="185.5" y="27.3">22uF/10V(20%)</text>
<text x="190.7" y="25">C6</text>
<text x="25.1" y="31.3">2K(5%)</text>
<text x="41.1" y="31.3">22uF/10V(20%)</text>
<text x="81.7" y="31.3">22uF/10V(20%)</text>
<text x="129.1" y="34.1">R10</text>
<text x="206.5" y="33.7">GND</text>
<text x="26.1" y="37.9">D1</text>
<text x="26.1" y="40.2">LED RED</text>
<text x="35" y="39.6">GND</text>
<text x="60.4" y="38.3">GND</text>
<text x="75.6" y="39.6">GND</text>
<text x="129.4" y="36.4">10K(5%)</text>
<text x="188.1" y="40.3">0.1uf/50V(10%)</text>
<text x="131" y="44.1">C5</text>
<text x="132.2" y="46.7">0.1uf/50V(10%)</text>
<text x="180.5" y="42.8">U3</text>
<text x="181.3" y="45.4">ESP32-WROOM-32</text>
<text x="190.7" y="42.8">C7</text>
<text x="246.8" y="47.4">+3.3V</text>
<text x="21" y="48.5">GND</text>
<text x="166.9" y="49.1">EN</text>
<text x="179.7" y="50.2" transform="rotate(-90 179.7 50.2)">VDD</text>
<text x="183.4" y="51.7">TXD0/IO1</text>
<text x="188.4" y="49.1">IO0</text>
<text x="125.2" y="54.9">GND</text>
<text x="166.9" y="54.2">SENSOR_VP</text>
<text x="166.9" y="56.8">SENSOR_VN</text>
<text x="183.2" y="56.8">RXD0/IO3</text>
<text x="188.4" y="54.2">IO2</text>
<text x="188.4" y="59.3">IO4</text>
<text x="252.7" y="59.4">UART_SERIE</text>
<text x="256.8" y="56.8">J12</text>
<text x="187.4" y="64.4">IO12</text>
<text x="188.4" y="61.8">IO5</text>
<text x="256.2" y="64.4">JP3</text>
<text x="187.4" y="69.5">IO14</text>
<text x="187.4" y="66.9">IO13</text>
<text x="246.8" y="69.6">GND</text>
<text x="256.4" y="67">IO2</text>
<text x="19.7" y="75.2">USB_B_Micro</text>
<text x="24.6" y="72.9">J1</text>
<text x="34.2" y="75.3">Habilitacion VBUS</text>
<text x="40.3" y="73">JP1</text>
<text x="58.9" y="74">VBUS</text>
<text x="63.9" y="76.4">BAT760-7 30V 1A</text>
<text x="70" y="74.1">D5</text>
<text x="82.6" y="74">+5V</text>
<text x="187.4" y="72">IO15</text>
<text x="187.4" y="74.5">IO16</text>
<text x="187.4" y="77.1">IO17</text>
<text x="262" y="74.7">GND</text>
<text x="272.1" y="77.1">Buzzer</text>
<text x="23.3" y="79.6">VBUS</text>
<text x="166.9" y="79.6">SDO/SD0</text>
<text x="166.9" y="82.2">SDI/SD1</text>
<text x="187.4" y="79.6">IO18</text>
<text x="187.4" y="82.2">IO19</text>
<text x="273.3" y="79.7">BZ1</text>
<text x="25.9" y="84.7">D+</text>
<text x="26.4" y="89.8">ID</text>
<text x="166.9" y="84.7">SHD/SD2</text>
<text x="166.9" y="87.2">SWP/SD3</text>
<text x="166.9" y="89.8">SCK/CLK</text>
<text x="187.4" y="84.7">IO21</text>
<text x="187.4" y="87.2">IO22</text>
<text x="187.4" y="89.8">IO23</text>
<text x="218.4" y="89.2">Rotary_Encoder_Switch</text>
<text x="226.7" y="86.9">SW3</text>
<text x="240.6" y="88">+3.3V</text>
<text x="22.2" y="90.7" transform="rotate(-90 22.2 90.7)">Shield</text>
<text x="24.8" y="90.7" transform="rotate(-90 24.8 90.7)">GND</text>
<text x="44.7" y="93.6">D2</text>
<text x="49.7" y="93.6">D3</text>
<text x="54.8" y="93.6">D4</text>
<text x="166.9" y="92.3">SCS/CMD</text>
<text x="187.4" y="92.3">IO25</text>
<text x="187.4" y="94.9">IO26</text>
<text x="244.5" y="94.3">IO34</text>
<text x="244.8" y="92">JP7</text>
<text x="21" y="101.8">GND</text>
<text x="61.5" y="99.4">+3.3V</text>
<text x="71.3" y="99.9">C2</text>
<text x="187.4" y="97.4">IO27</text>
<text x="187.4" y="99.9">IO32</text>
<text x="212.5" y="96.3">GND</text>
<text x="46.4" y="104.4">GND</text>
<text x="68.7" y="102.5">47uf/6.3V(10%)</text>
<text x="187.4" y="105">IO34</text>
<text x="187.4" y="107.6">IO35</text>
<text x="187.4" y="102.5">IO33</text>
<text x="215.3" y="107.8" transform="rotate(-90 215.3 107.8)">10K(5%)</text>
<text x="218" y="107.3" transform="rotate(-90 218 107.3)">R29</text>
<text x="222.9" y="107.8" transform="rotate(-90 222.9 107.8)">10K(5%)</text>
<text x="225.7" y="107.3" transform="rotate(-90 225.7 107.3)">R34</text>
<text x="240.7" y="105.3" transform="rotate(-90 240.7 105.3)">10K(5%)</text>
<text x="243.4" y="104.7" transform="rotate(-90 243.4 104.7)">R39</text>
<text x="261" y="106.3">IO13</text>
<text x="261.3" y="103.8">JP4</text>
<text x="82" y="109.9">GND</text>
<text x="179.7" y="111.5" transform="rotate(-90 179.7 111.5)">GND</text>
<text x="261.3" y="114">JP5</text>
<text x="68.7" y="116.5">0.1uf/50V(10%)</text>
<text x="71.3" y="119">C3</text>
<text x="213.2" y="115.7">+3.3V</text>
<text x="238.3" y="115.4" transform="rotate(-90 238.3 115.4)">GND</text>
<text x="261.5" y="116.5">IO5</text>
<text x="44" y="123.7">2K(5%)</text>
<text x="45.9" y="121.4">R4</text>
<text x="64.1" y="124.5" transform="rotate(-90 64.1 124.5)">REGIN</text>
<text x="66.7" y="122.6" transform="rotate(-90 66.7 122.6)">VDD</text>
<text x="72.2" y="121.5">CTS</text>
<text x="72.2" y="124.1">RTS</text>
<text x="177.2" y="120.9">GND</text>
<text x="218.8" y="124.3">GND</text>
<text x="260" y="124.1">JP6</text>
<text x="14.7" y="131.2">VBUS</text>
<text x="25" y="128.8">22.1K(5%)</text>
<text x="28.1" y="126.5">R2</text>
<text x="33.4" y="126.2">+3.3V</text>
<text x="56.4" y="131.7">VBUS</text>
<text x="56.4" y="126.6">RSTb</text>
<text x="72" y="126.6">RXD</text>
<text x="72" y="131.7">DSR</text>
<text x="72.2" y="129.2">TXD</text>
<text x="231.4" y="126.7">J11</text>
<text x="236.9" y="126.6" transform="rotate(-90 236.9 126.6)">Salida PWM</text>
<text x="259.7" y="126.7">IO13</text>
<text x="56.4" y="134.2">D+</text>
<text x="71.9" y="136.8">DCD</text>
<text x="72.1" y="134.2">DTR</text>
<text x="191.1" y="135.9">SW1</text>
<text x="222.9" y="135.9">SW2</text>
<text x="37.5" y="138.1">R3</text>
<text x="38.1" y="140.4">47.5K(5%)</text>
<text x="69.8" y="139.3">RI/CLK</text>
<text x="87.9" y="141.4">10K(5%)</text>
<text x="90.3" y="139.1">R5</text>
<text x="118.9" y="141.5">0R(5%)</text>
<text x="120.8" y="139.2">R6</text>
<text x="189" y="138.2">SW_Push</text>
<text x="220.7" y="138.2">SW_Push</text>
<text x="33.7" y="148.8">GND</text>
<text x="66.1" y="144.4">SUSPENDb</text>
<text x="67.1" y="146.9">SUSPEND</text>
<text x="99.8" y="144.2">GND</text>
<text x="118.9" y="149.1">0R(5%)</text>
<text x="120.8" y="146.8">R7</text>
<text x="69.4" y="152">CHREN</text>
<text x="70.9" y="154.6">CHR0</text>
<text x="188.1" y="155.7">0.1uf/50V(10%)</text>
<text x="193.2" y="153.2">C8</text>
<text x="219.8" y="155.7">0.1uf/50V(10%)</text>
<text x="224.9" y="153.2">C9</text>
<text x="70.9" y="157.1">CHR1</text>
<text x="181.1" y="156.5">GND</text>
<text x="212.8" y="156.5">GND</text>
<text x="63.9" y="167.3">RS485/GPIO.2</text>
<text x="65.8" y="164.7">RXT/GPIO.1</text>
<text x="66" y="162.2">TXT/GPIO.0</text>
<text x="122.3" y="165.6">10K(5%)</text>
<text x="124.6" y="163.3">R8</text>
<text x="148.6" y="167.4">Q1</text>
<text x="61.4" y="169.8">WAKEUP/GPIO.3</text>
<text x="69.8" y="172.3">GPIO.4</text>
<text x="149.4" y="169.7">SS8050-G</text>
<text x="66.7" y="178.8" transform="rotate(-90 66.7 178.8)">GND</text>
<text x="69.8" y="177.4">GPIO.6</text>
<text x="69.8" y="174.9">GPIO.5</text>
<text x="124.6" y="178.6">R9</text>
<text x="71.9" y="183.6">GND</text>
<text x="122.3" y="180.9">10K(5%)</text>
<text x="148.6" y="182.5">Q2</text>
<text x="149.4" y="184.8">SS8050-G</text>
<text x="56.5" y="188.9">CP2102N-A01-GQFN28</text>
<text x="64.9" y="186.4">U2</text>
</g>
<g font-size="1.8">
<text x="248.9" y="20.3">IO12</text>
<text x="248.9" y="22.9">IO14</text>
<text x="265.4" y="20.3">IO17</text>
<text x="265.4" y="22.9">IO18</text>
<text x="248.9" y="25.4">IO15</text>
<text x="248.9" y="27.9">IO16</text>
<text x="265.4" y="27.9">IO27</text>
<text x="265.4" y="25.4">IO23</text>
<text x="247.6" y="34.3">PIN_A0.0</text>
<text x="265.4" y="33">IO33</text>
<text x="265.4" y="30.5">IO32</text>
<text x="265.4" y="35.6">IO19</text>
<text x="138.4" y="39.4">EN</text>
<text x="250.2" y="36.8">IO35</text>
<text x="265.4" y="38.1">IO4</text>
<text x="265.4" y="47">IO25</text>
<text x="148.6" y="53.3">SENSOR_VP</text>
<text x="161.3" y="48.3">EN 3</text>
<text x="196.1" y="50.8">TXD0</text>
<text x="197.8" y="53.3">IO2</text>
<text x="197.8" y="48.3">IO0</text>
<text x="248.1" y="50.6">GND</text>
<text x="250.7" y="52.1">TXD0</text>
<text x="265.4" y="53.3">IO22</text>
<text x="265.4" y="49.5">IO26</text>
<text x="148.6" y="55.9">SENSOR_VN</text>
<text x="195.9" y="55.9">RXD0</text>
<text x="197.8" y="58.4">IO4</text>
<text x="250.5" y="54.6">RXD0</text>
<text x="265.4" y="55.9">IO21</text>
<text x="196.8" y="63.5">IO12</text>
<text x="197.8" y="61">IO5</text>
<text x="196.8" y="66">IO13</text>
<text x="196.8" y="68.6">IO14</text>
<text x="196.8" y="71.1">IO15</text>
<text x="196.8" y="73.7">IO16</text>
<text x="196.8" y="76.2">IO17</text>
<text x="255.3" y="72.4">IO2</text>
<text x="39.4" y="83.8">D+</text>
<text x="44.4" y="83.8">USB_DP</text>
<text x="54.6" y="78.7">VBUS</text>
<text x="157.5" y="78.7">SD0</text>
<text x="157.5" y="81.3">SD1</text>
<text x="157.5" y="83.8">SD2</text>
<text x="196.8" y="81.3">IO19</text>
<text x="196.8" y="78.7">IO18</text>
<text x="196.8" y="83.8">IO21</text>
<text x="44.4" y="86.4">USB_DN</text>
<text x="157.5" y="86.4">SD3</text>
<text x="157.5" y="88.9">CLK</text>
<text x="196.8" y="86.4">IO22</text>
<text x="196.8" y="88.9">IO23</text>
<text x="157.5" y="91.4">CMD</text>
<text x="196.8" y="91.4">IO25</text>
<text x="196.8" y="94">IO26</text>
<text x="196.8" y="101.6">IO33</text>
<text x="196.8" y="96.5">IO27</text>
<text x="196.8" y="99.1">IO32</text>
<text x="256.5" y="97.8">IO34</text>
<text x="196.8" y="104.1">IO34</text>
<text x="196.8" y="106.7">IO35</text>
<text x="248.9" y="107.9">A_ENCODER</text>
<text x="274.1" y="107.9">IO13_PWM</text>
<text x="260.3" y="111.8">IO13</text>
<text x="217.2" y="118.1">IO13_PWM</text>
<text x="248.9" y="118.1">B_ENCODER</text>
<text x="275.1" y="118.1">IO5_PWM</text>
<text x="80" y="125.7">RXD</text>
<text x="80" y="123.2">RTS</text>
<text x="82.5" y="120.6">CTS</text>
<text x="217.2" y="120.6">IO5_PWM</text>
<text x="260.3" y="121.9">IO5</text>
<text x="80" y="128.3">TXD</text>
<text x="82.5" y="130.8">DSR</text>
<text x="252.7" y="128.3">IO34</text>
<text x="272.4" y="128.3">SENSOR_VP</text>
<text x="44.8" y="135.9">USB_DN</text>
<text x="44.9" y="133.3">USB_DP</text>
<text x="80" y="133.3">DTR</text>
<text x="82.5" y="135.9">DCD</text>
<text x="256.5" y="132.1">PIN_A0.0</text>
<text x="80" y="143.5">ACTIVE</text>
<text x="82.5" y="138.4">RI</text>
<text x="110.6" y="143.5">RXD</text>
<text x="129.5" y="143.5">TXD0</text>
<text x="205.7" y="142.2">IO0</text>
<text x="237.5" y="142.2">EN</text>
<text x="110.8" y="151.1">TXD</text>
<text x="129.5" y="151.1">RXD0</text>
<text x="146" y="160">EN</text>
<text x="111.9" y="167.6">DTR</text>
<text x="112" y="182.9">RTS</text>
<text x="146" y="190.5">IO0</text>
</g>
<g font-size="1.8" fill="#848400">
<text x="256.8" y="23.7">I0.1</text>
<text x="256.8" y="21.2">I0.0</text>
<text x="273.3" y="21.2">Q0.0</text>
<text x="273.3" y="23.7">Q0.1</text>
<text x="256.8" y="28.8">I0.3</text>
<text x="256.8" y="26.3">I0.2</text>
<text x="273.3" y="26.3">Q0.2</text>
<text x="273.3" y="28.8">Q0.3</text>
<text x="258.1" y="35.2">A0.0</text>
<text x="273.3" y="31.4">Q0.4</text>
<text x="273.3" y="33.9">Q0.5</text>
<text x="258.1" y="37.7">A0.1</text>
<text x="273.3" y="39">Q0.7</text>
<text x="273.3" y="36.4">Q0.6</text>
<text x="273.3" y="47.9">DAC0.0</text>
<text x="273.3" y="50.4">DAC0.1</text>
<text x="273.3" y="56.8">SDA</text>
<text x="273.3" y="54.2">SCL</text>
</g>
<g font-size="1.8" fill="#008400">
<text x="209.5" y="92.7">A_ENCODER A</text>
<text x="209.5" y="97.8">B_ENCODER B</text>
</g>
</svg>
